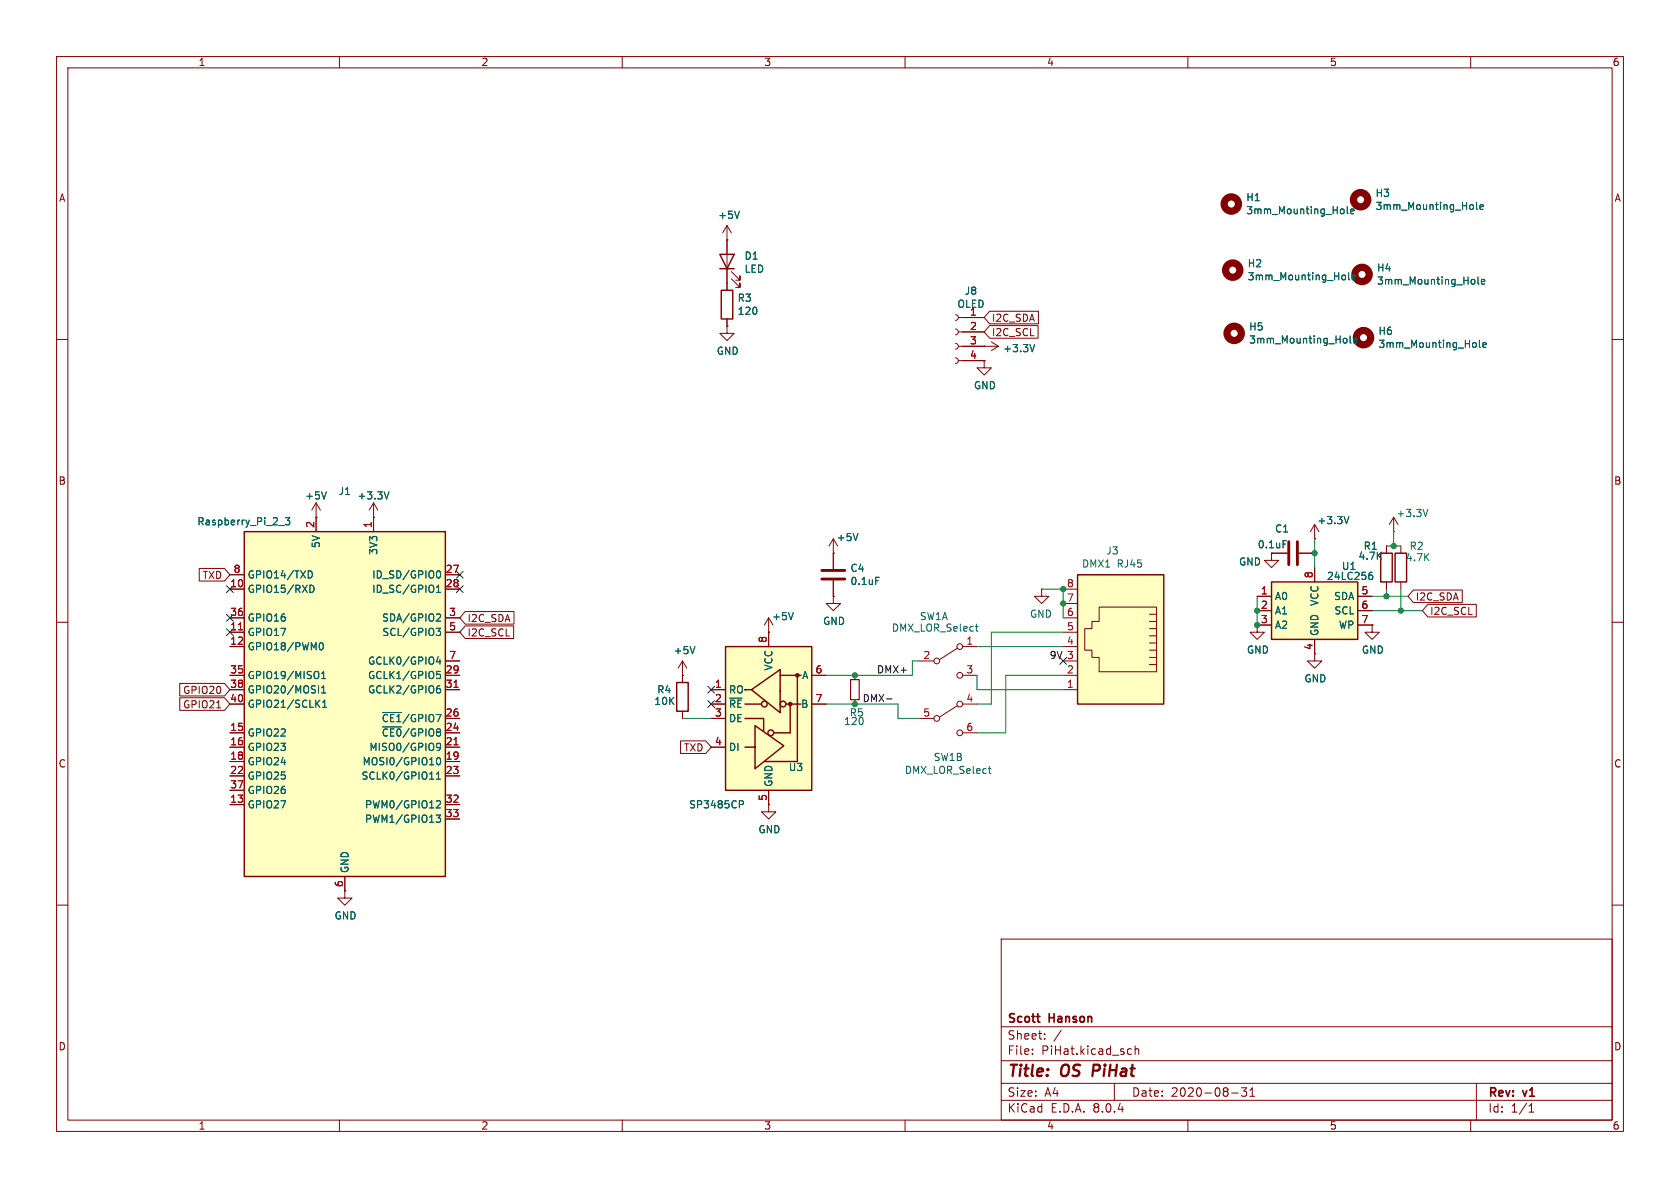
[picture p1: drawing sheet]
<svg xmlns="http://www.w3.org/2000/svg" width="297mm" height="210mm" viewBox="0 0 297 210" stroke-linecap="round" stroke-linejoin="round" font-family="sans-serif">
<g fill="none" stroke="#840000" stroke-width=".18">
<path d="M10 10h277v190h-277zM12 12h273v186h-273zM60 10v2M110 10v2M160 10v2M210 10v2M260 10v2M10 60h2M285 60h2M224.8 97.8v1.3h1.3l-1.3 1.2-1.3-1.2h1.3M224.8 97.8h.1M10 110h2"/>
<path d="M162.6 116.8h2.5M169.3 114.6l-3.2 2M170.2 114.3h2.5M170.2 119.4h2.5M285 110h2M10 160h2M61 157.5v1.3h1.2l-1.2 1.2-1.3-1.2h1.3M61 157.5h.1M285 160h2M177 166h108v32h-108zM60 198v2M110 198v2"/>
<path d="M160 198v2M177 194.5h108M177 191.5h108M177 187.5h108M177 181.5h108M182.5 186.3v.1M182.5 185.5v.1M184.7 183.6v.1M184.7 182.8v.1M187.6 182.1l-1.3 2M197 191.5v3M199.6 185.4l.4 .1"/>
<path d="M200 186.3l-.4 .1M200.7 185.5l.2-.1 .3 .1 .1 .9M200.7 184.9v1.5M210 198v2M217.7 193.2h1.2M219.5 192.3h.9l-.5 .6 .4 .1v.7l-.2 .1h-.4l-.2-.1M221 193.8h.8M221 192.7l.4-.4v1.5M260 198v2M261 191.5v6.5M270.3 196.6h.9M270.3 195.5l.4-.4v1.5"/>
<circle cx="165.6" cy="116.8" r=".51"/>
<circle cx="169.7" cy="114.3" r=".51"/>
<circle cx="169.7" cy="119.4" r=".51"/>
</g>
<path d="M193.4 188.2l-.3 2" fill="none" stroke="#840000" stroke-width=".4"/>
<path d="M172.4 110.7h.5M172.6 110.3v1.1l.3 .2" fill="none" stroke="#006464" stroke-width=".18"/>
<path d="M128.3 114.3h15.2v25.4h-15.2z" fill="#ffffc2"/>
<g fill="none" stroke="#840000" stroke-width=".25">
<path d="M128.3 114.3h15.2v25.4h-15.2zM137.9 119.4h3.7M141 119.4v15.2h-5.7M131.7 127h3.3v2.3M131.7 124.5h2.9M131.7 132.1h1.6M131.8 121.9h-.1h1M132.8 121.9l5.1-3.5v7.6zM133.5 128.3l5.1 3.5-5.1 4.1zM138.9 124.5h2.7M139.7 124.5v5h-2.9"/>
<circle cx="135.1" cy="124.5" r=".51"/>
<circle cx="136.3" cy="129.5" r=".51"/>
<circle cx="138.4" cy="124.5" r=".51"/>
</g>
<g fill="#840000" stroke="#840000" stroke-width=".25">
<circle cx="139.7" cy="124.5" r=".28"/>
<circle cx="141" cy="119.4" r=".28"/>
</g>
<path d="M135.9 111.8v2.5M143.5 119.4h2.5M125.7 121.9h2.6M125.7 124.5h2.6M125.7 127h2.6M125.7 132.1h2.6M135.9 139.7v2.5M143.5 124.5h2.5" fill="none" stroke="#840000" stroke-width=".18"/>
<path d="M237.6 37.1v.6M238.2 36.5v1.1l.2 .2M238.8 37.4l.6-.2-.1-.2-.3-.1-.2 .2v.6h.5M130.7 141.5h.5l.2 .3-.1 .4h-.6" fill="none" stroke="#006464" stroke-width=".18"/>
<circle cx="217.7" cy="36.1" r="1.27" fill="none" stroke="#840000" stroke-width="1.3"/>
<path d="M224.8 102.9h15.2v10.1h-15.2z" fill="#ffffc2"/>
<path d="M224.8 102.9h15.2v10.1h-15.2z" fill="none" stroke="#840000" stroke-width=".25"/>
<g fill="none" stroke="#840000" stroke-width=".18">
<path d="M222.2 105.4h2.6M222.2 108h2.6M222.2 110.5h2.6M232.4 100.3v2.6M232.4 113v2.6M240 105.4h2.6M240 108h2.6M240 110.5h2.6M162.6 127h2.5M169.3 124.7l-3.2 2M170.2 124.5h2.5M170.2 129.5h2.5"/>
<circle cx="165.6" cy="127" r=".51"/>
<circle cx="169.7" cy="124.5" r=".51"/>
<circle cx="169.7" cy="129.5" r=".51"/>
</g>
<path d="M242.2 101.6l.4 .1 .1 .2-.1 .4-.4 .1M242.6 101.2h-.4M174.7 135.9h.5M174.9 135.5v1l.3 .2" fill="none" stroke="#006464" stroke-width=".18"/>
<path d="M43.2 94h35.5v60.9h-35.5z" fill="#ffffc2"/>
<path d="M43.2 94h35.5v60.9h-35.5z" fill="none" stroke="#840000" stroke-width=".25"/>
<g fill="none" stroke="#840000" stroke-width=".18">
<path d="M55.9 91.4v2.6M66 91.4v2.6M40.6 104.1h2.6M40.6 111.8h2.6M40.6 114.3h2.6M40.6 101.6h2.6M40.6 119.4h2.6M40.6 109.2h2.6M78.7 104.1h2.6M78.7 111.8h2.6M78.7 101.6h2.6M78.7 119.4h2.6"/>
<path d="M78.7 109.2h2.6M78.7 116.8h2.6M40.6 129.5h2.6M40.6 132.1h2.6M40.6 134.6h2.6M40.6 137.2h2.6M40.6 121.9h2.6M40.6 139.7h2.6M40.6 124.5h2.6M78.7 129.5h2.6M78.7 132.1h2.6M78.7 134.6h2.6"/>
<path d="M78.7 137.2h2.6M78.7 127h2.6M78.7 121.9h2.6M40.6 142.2h2.6M61 154.9v2.6M78.7 142.2h2.6M78.7 144.8h2.6"/>
</g>
<g fill="none" stroke="#006464" stroke-width=".18">
<path d="M49.3 92.9h1M50.4 91.5h.8l-.4 .5 .4 .1v.6l-.2 .1-.6-.1M54.5 100.9a.64 .64 0 0 1 .7 .6 .64 .64 0 0 1-.7 .7M54.8 103.4a.64 .64 0 0 1 .7 .7 .64 .64 0 0 1-.7 .6M56.3 118.9v.9M56.4 114.1l.1-.4 .2-.1a.68 .68 0 0 1 .5 .6 .68 .68 0 0 1-.5 .7l-.2-.1-.1-.4M56.9 120h.7M56.9 119.1l.3-.4v1.3M77.1 111.1h.8l-.4 .5 .3 .1 .1 .4-.3 .2h-.3M77.2 104.7h.7M77.2 103.8l.3-.4v1.3M77.3 101l.2-.1a.68 .68 0 0 1 .4 .6 .68 .68 0 0 1-.4 .7l-.2-.1"/>
<path d="M77.3 108.5l.5 .1 .1 .3-.8 .9h.8M77.5 116.1l-.3 .9h.8M77.8 116.6v.8M77.8 118.7h-.6v.6l.1-.1h.5l.1 .2-.1 .4-.2 .2-.4-.2M56 124.3l.5 .7M56.5 123.8l-.7 .7M56.9 122.5h.7M56.9 121.6l.3-.4v1.3M57 125h.8M57 124.1l.4-.3v1.2M67.6 128.5h3.4M67.6 126h3.4"/>
<path d="M76 137.7h.7M77.2 122l.2-.3 .4 .1 .1 .2v.3l-.3 .2-.3-.1-.1-.1M77.2 137.7h.7M77.2 136.8l.3-.3v1.2M77.3 134.1l.2-.2a.68 .68 0 0 1 .4 .7 .68 .68 0 0 1-.4 .6l-.2-.1-.1-.4zM77.8 121.2l-.4 .1-.2 .5M77.9 131.9l-.3 .3-.3-.1-.1-.2 .1-.4 .3-.1 .2 .1a.84 .84 0 0 1-.3 1.2h-.2M77.1 144.1h.8l-.4 .5 .3 .1v.5l-.2 .2-.4-.1M77.2 141.7l.4-.2 .3 .4-.8 .9h.8"/>
</g>
<path d="M42.2 111.3h.7M80.3 131.7h.7M80.3 121.5h.7" fill="none" stroke="#a90000" stroke-width=".18"/>
<path d="M190.5 101.6h15.2v22.9h-15.2z" fill="#ffffc2"/>
<g fill="none" stroke="#840000" stroke-width=".18">
<path d="M128.5 39.9v11.4M128.5 39.9l-.7 1.2M128.5 39.9l.8 1.2M128.5 57.7v1.2h1.3l-1.3 1.3-1.2-1.3h1.2M128.5 57.7h.1M128.5 42.4h.1M128.5 56.4v1.3M129.3 49.3l1.5 1.5v-.8v.8h-.8M129.3 48l1.5 1.5v-.7v.7h-.8M168.9 58.2l.4 .1 .1 .4-.1 .3-.4 .2M168.9 55.6l.4 .2 .1 .3-.1 .4-.4 .1M169.4 58.7h4.6"/>
<path d="M169.4 56.1h4.6M174.9 57.6h8.6v2.2h-8.6l-.9-1.1zM174.9 55h8.7v2.2h-8.7l-.9-1.1zM168.9 63.2l.4 .2 .1 .3-.1 .4-.4 .2M168.9 60.7l.4 .2 .1 .3-.1 .4-.4 .1M169.4 63.8h4.6M169.4 61.2h7.1M174 63.8v1.2h1.3l-1.3 1.3-1.3-1.3h1.3M174 63.8h.1M174 61.2h.1M175.3 60.5l1.2 .7M176.5 61.2l-1.2 .8"/>
<path d="M55.9 91.4h.1M55.9 88.9l-.8 1.3M55.9 88.9v5.1M55.9 88.9l.7 1.3M66 91.4h.1M66 88.9l-.7 1.3M66 88.9v5.1M66 88.9l.8 1.3M147.3 97.8h.1M147.3 95.3l-.7 1.2M147.3 95.3v5.3M147.3 95.3l.8 1.2"/>
<path d="M224.8 97.8h.1M224.8 97.8h2.8M229.6 97.8h2.8M232.4 95.3h.1M232.4 92.7l-.8 1.3M232.4 92.7v2.6M232.4 92.7l.8 1.3M245.1 96.5v1.3M246.4 94h.1M246.4 91.4l-.8 1.3M246.4 91.4v2.6M246.4 91.4l.7 1.3"/>
<path d="M247.6 96.5v1.3M35.2 100.5h4.5l.9 1.1-.9 1.1h-4.5zM40.6 119.4h2.6M40.6 114.3h2.6M40.6 111.8h2.6M40.6 109.2h2.6M40.6 104.1h2.6M40.6 101.6h2.6M78.7 119.4h2.6M78.7 116.8h2.6M78.7 111.8h2.6M78.7 109.2h2.6"/>
<path d="M78.7 104.1h2.6M78.7 101.6h2.6M82.2 110.6h8.6v2.3h-8.6l-.9-1.1zM82.2 108.1h8.7v2.2h-8.7l-.9-1.1zM120.6 119.4h.1M120.6 116.8v3.9M120.6 116.8l-.7 1.3M120.6 116.8l.8 1.3M135.9 111.8h.1M135.9 109.2l-.8 1.3M135.9 109.2v5.1M135.9 109.2l.8 1.3"/>
<path d="M143.5 119.4h2.5M147.3 105.4v1.3h1.3l-1.3 1.3-1.3-1.3h1.3M147.3 105.4h.1M147.3 102.6v2.8M151.1 119.4v.7M184.1 104.1v1.3h-1.2l1.2 1.3 1.3-1.3h-1.3M184.1 104.1h.1M188 119.4h2.5M188 116.8h2.5M188 114.3h2.5M188 111.8h2.5M188 109.2h2.5"/>
<path d="M188 106.7h2.5M188 104.1h2.5M194.3 107.3h10.2v11.4h-10.2v-2.5h-1.3v-1.3h-1.2v-3.8h1.2v-1.2h1.3zM203.2 117.5h1.3M203.2 116.2h1.3M203.2 114.9h1.3M203.2 113.7h1.3M203.2 112.4h1.3M203.2 111.1h1.3M203.2 109.9h1.3M203.2 108.6h1.3M222.2 110.5v1.3h1.3l-1.3 1.2-1.2-1.2h1.2"/>
<path d="M222.2 110.5h.1M222.2 105.4h2.6M222.2 108h2.6M222.2 110.5h2.6M232.4 113v3.8h1.3l-1.3 1.3-1.3-1.3h1.3M232.4 100.3v2.6M240 105.4h2.6M240 108h2.6M240 110.5h2.6M242.6 110.5v1.3h1.2l-1.2 1.2-1.3-1.2h1.3M242.6 110.5h.1M245.1 102.9v1.2"/>
<path d="M247.6 102.9v1.2M249.9 104.3h8.6v2.2h-8.6l-1-1.1zM252.4 106.8h8.6v2.3h-8.6l-.9-1.1zM31.8 120.8h7.9l.9 1.1-.9 1.1h-7.9zM31.8 123.3h7.9l.9 1.2-.9 1.1h-7.9zM38.3 125.1h.7M40.6 121.9h2.6M40.6 129.5h2.6M40.6 132.1h2.6M40.6 134.6h2.6M40.6 137.2h2.6M40.6 139.7h2.6"/>
<path d="M40.6 124.5h2.6M78.7 121.9h2.6M78.7 129.5h2.6M78.7 132.1h2.6M78.7 134.6h2.6M78.7 137.2h2.6M78.7 127h2.6M120.3 131h4.5l.9 1.1-.9 1.1h-4.5zM120.6 125.7v1.3M125.7 121.9h2.6M125.7 132.1h2.6M125.7 127h2.6"/>
<path d="M125.7 124.5h2.6M135.9 139.7v2.5M143.5 124.5h2.5M151.1 123.7v.8M188 121.9h2.5M40.6 142.2h2.6M61 157.5h.1M61 154.9v2.6M78.7 142.2h2.6M78.7 144.8h2.6M135.9 142.2v1.3h1.3l-1.3 1.3-1.3-1.3h1.3M135.9 142.2h.1"/>
</g>
<path d="M127.3 45h2.5l-1.3 2.5zM127.3 47.5h2.5M127.5 51.3h2v5.1h-2zM244.1 97.8h2v5.1h-2zM246.6 97.8h2.1v5.1h-2.1zM190.5 101.6h15.2v22.9h-15.2zM119.6 120.7h2.1v5h-2.1z" fill="none" stroke="#840000" stroke-width=".25"/>
<g fill="none" stroke="#840000" stroke-width="1.3">
<circle cx="240.5" cy="35.3" r="1.27"/>
<circle cx="217.9" cy="47.8" r="1.27"/>
<circle cx="218.2" cy="58.9" r="1.27"/>
<circle cx="240.8" cy="48.5" r="1.27"/>
<circle cx="241" cy="59.7" r="1.27"/>
</g>
<g fill="none" stroke="#006464" stroke-width=".18">
<path d="M130.7 37.3l-.4 1.3M237.6 37.1v.6M238.2 36.5v1.1l.2 .2M238.8 37.4l.6-.2-.1-.2-.3-.1-.2 .2v.6h.5M260.4 36.3v.6M261 35.8v1l.2 .2M261.6 36.6l.6-.1v-.3h-.4l-.2 .2 .1 .6h.5M237.8 48.7v.7M238.1 59.9v.6M238.4 48.2v1.1l.2 .2M238.7 59.4v1.1l.2 .2M239 49.1l.6-.2v-.2l-.4-.1-.2 .2 .1 .6h.5"/>
<path d="M260.7 49.5v.6M261.3 49v1.1l.2 .1M261.9 49.8l.6-.1-.1-.2-.3-.1-.2 .2v.6h.5M182.9 60.9l-.4 1.3M239.3 60.2l.6-.1-.1-.2-.3-.1-.2 .2v.6h.5M260.9 60.7v.6M261.5 60.1v1.1l.2 .2M262.1 61l.6-.1v-.3h-.4l-.2 .1 .1 .7h.5M49.3 92.9h1M50.4 91.5h.8l-.4 .5 .4 .1v.6l-.2 .1-.6-.1M57.7 86.9l-.4 1.3M68.8 86.9l-.5 1.3"/>
<path d="M151.7 94.3l-.4 1.3M226.8 95.6h.6M238.5 91.3l-.5 1.3M252.4 90l-.4 1.3M54.5 100.9a.64 .64 0 0 1 .7 .6 .64 .64 0 0 1-.7 .7M54.8 103.4a.64 .64 0 0 1 .7 .7 .64 .64 0 0 1-.7 .6M56.3 118.9v.9M56.4 114.1l.1-.4 .2-.1a.68 .68 0 0 1 .5 .6 .68 .68 0 0 1-.5 .7l-.2-.1-.1-.4M56.9 120h.7M56.9 119.1l.3-.4v1.3M77.1 111.1h.8l-.4 .5 .3 .1 .1 .4-.3 .2h-.3M77.2 104.7h.7"/>
<path d="M77.2 103.8l.3-.4v1.3M77.3 101l.2-.1a.68 .68 0 0 1 .4 .6 .68 .68 0 0 1-.4 .7l-.2-.1M77.3 108.5l.5 .1 .1 .3-.8 .9h.8M77.5 116.1l-.3 .9h.8M77.8 116.6v.8M77.8 118.7h-.6v.6l.1-.1h.5l.1 .2-.1 .4-.2 .2-.4-.2M122.8 114.3l-.4 1.3M140.2 108.3l-.4 1.2M154.8 102.1h.6M242.2 101.6l.4 .1 .1 .2-.1 .4-.4 .1M242.6 101.2h-.4M56 124.3l.5 .7"/>
<path d="M56.5 123.8l-.7 .7M56.9 122.5h.7M56.9 121.6l.3-.4v1.3M57 125h.8M57 124.1l.4-.3v1.2M67.6 128.5h3.4M67.6 126h3.4M76 137.7h.7M77.2 122l.2-.3 .4 .1 .1 .2v.3l-.3 .2-.3-.1-.1-.1M77.2 137.7h.7M77.2 136.8l.3-.3v1.2M77.3 134.1l.2-.2a.68 .68 0 0 1 .4 .7 .68 .68 0 0 1-.4 .6l-.2-.1-.1-.4z"/>
<path d="M77.8 121.2l-.4 .1-.2 .5M77.9 131.9l-.3 .3-.3-.1-.1-.2 .1-.4 .3-.1 .2 .1a.84 .84 0 0 1-.3 1.2h-.2M77.1 144.1h.8l-.4 .5 .3 .1v.5l-.2 .2-.4-.1M77.2 141.7l.4-.2 .3 .4-.8 .9h.8M130.7 141.5h.5l.2 .3-.1 .4h-.6"/>
</g>
<path d="M227.8 95.8v4M229.4 95.8v4M145.3 102.4h4.1M145.3 100.8h4.1" fill="none" stroke="#840000" stroke-width=".51"/>
<path d="M150.4 120.1h1.5v3.6h-1.5z" fill="none" stroke="#840000" stroke-width=".2"/>
<path d="M156.7 123.6h1" fill="none" stroke="#0f0f0f" stroke-width=".18"/>
<g fill="none" stroke="#009600" stroke-width=".18">
<path d="M232.4 95.3v5M245.1 96.5h2.5M246.4 94v2.5M162.6 116.8h-1.3v2.6h-15.3M172.7 114.3h15.3M172.7 119.4v2.5h15.3M184.1 104.1h3.9v5.1M188 119.4h-10.2v10.1h-5.1M188 111.8h-12.7v12.7h-2.6M222.2 105.4v5.1M242.6 108h8.9M242.6 105.4h6.3"/>
<path d="M245.1 104.1v1.3M247.6 104.1v3.9M120.6 127h5.1M146 124.5h12.7v2.5h3.9"/>
</g>
<g fill="none" stroke="#000084" stroke-width=".18">
<path d="M40 111.2l1.2 1.2M40 103.5l1.2 1.2M40 108.6l1.2 1.2M41.2 111.2l-1.2 1.2M41.2 103.5l-1.2 1.2M41.2 108.6l-1.2 1.2M80.7 103.5l1.2 1.2M80.7 101l1.2 1.2M81.9 103.5l-1.2 1.2M81.9 101l-1.2 1.2M187.4 116.2l1.2 1.2M188.6 116.2l-1.2 1.2"/>
<path d="M125.1 123.9l1.2 1.2M125.1 121.3l1.2 1.2M126.3 123.9l-1.2 1.2M126.3 121.3l-1.2 1.2"/>
</g>
<path d="M42.2 111.3h.7M80.3 131.7h.7M80.3 121.5h.7" fill="none" stroke="#a90000" stroke-width=".18"/>
<g fill="#009600" stroke="#009600" stroke-width=".18">
<circle cx="151.1" cy="119.4" r=".46"/>
<circle cx="151.1" cy="124.5" r=".46"/>
<circle cx="188" cy="106.7" r=".46"/>
<circle cx="188" cy="104.1" r=".46"/>
<circle cx="222.2" cy="108" r=".46"/>
<circle cx="222.2" cy="110.5" r=".46"/>
<circle cx="232.4" cy="97.8" r=".46"/>
<circle cx="245.1" cy="105.4" r=".46"/>
<circle cx="247.6" cy="108" r=".46"/>
<circle cx="246.4" cy="96.5" r=".46"/>
</g>
<g font-size="2.8" fill="#840000">
<text x="178" y="190.9">Title:</text>
<text x="187.7" y="190.9">OS</text>
<text x="194" y="190.9">PiHat</text>
</g>
<g font-size="2.1" fill="#840000">
<text x="178" y="184">Sheet:</text>
<text x="178" y="181.2">Scott</text>
<text x="185.5" y="181.2">Hanson</text>
<text x="178" y="186.7">File:</text>
<text x="184.1" y="186.7">PiHat.kicad_sch</text>
<text x="178" y="196.9">KiCad</text>
<text x="178" y="194.1">Size:</text>
<text x="184.7" y="194.1">A4</text>
<text x="185.7" y="196.9">E.D.A.</text>
<text x="193.3" y="196.9">8.0.4</text>
<text x="200" y="194.1">Date:</text>
<text x="207" y="194.1">2020-08-31</text>
<text x="263" y="194.3">Rev:</text>
<text x="263" y="196.9">Id:</text>
<text x="267.1" y="196.9">1/1</text>
<text x="269.4" y="194.3">v1</text>
</g>
<g font-size="1.8" fill="#840000">
<text x="35" y="11.9">1</text>
<text x="85" y="11.9">2</text>
<text x="135" y="11.9">3</text>
<text x="185" y="11.9">4</text>
<text x="235" y="11.9">5</text>
<text x="285" y="11.9">6</text>
<text x="10.3" y="35.9">A</text>
<text x="285.3" y="35.9">A</text>
<text x="175.3" y="59.6">I2C_SCL</text>
<text x="175.3" y="57.1">I2C_SDA</text>
<text x="10.3" y="85.9">B</text>
<text x="285.3" y="85.9">B</text>
<text x="35.7" y="102.6">TXD</text>
<text x="250.2" y="106.4">I2C_SDA</text>
<text x="82.5" y="112.7">I2C_SCL</text>
<text x="82.5" y="110.2">I2C_SDA</text>
<text x="252.7" y="108.9">I2C_SCL</text>
<text x="32.3" y="122.9">GPIO20</text>
<text x="32.3" y="125.4">GPIO21</text>
<text x="10.3" y="135.9">C</text>
<text x="120.8" y="133">TXD</text>
<text x="285.3" y="135.9">C</text>
<text x="10.3" y="185.9">D</text>
<text x="285.3" y="185.9">D</text>
<text x="35" y="199.9">1</text>
<text x="85" y="199.9">2</text>
<text x="135" y="199.9">3</text>
<text x="185" y="199.9">4</text>
<text x="235" y="199.9">5</text>
<text x="285" y="199.9">6</text>
</g>
<g font-size="1.8" fill="#006464">
<text x="220.2" y="35.8">H1</text>
<text x="243.1" y="35">H3</text>
<text x="126.9" y="38.9">+5V</text>
<text x="220.2" y="38.1">3mm_Mounting_Hole</text>
<text x="243.1" y="37.3">3mm_Mounting_Hole</text>
<text x="131.5" y="46.1">D1</text>
<text x="220.5" y="47.4">H2</text>
<text x="130.3" y="53.5">R3</text>
<text x="131.5" y="48.4">LED</text>
<text x="170.5" y="52.3">J8</text>
<text x="220.5" y="49.8">3mm_Mounting_Hole</text>
<text x="243.3" y="50.5">3mm_Mounting_Hole</text>
<text x="243.3" y="48.2">H4</text>
<text x="130.3" y="55.9">120</text>
<text x="169.2" y="54.6">OLED</text>
<text x="220.7" y="58.6">H5</text>
<text x="243.6" y="59.4">H6</text>
<text x="126.6" y="62.9">GND</text>
<text x="177.3" y="62.5">+3.3V</text>
<text x="220.7" y="60.9">3mm_Mounting_Hole</text>
<text x="243.6" y="61.7">3mm_Mounting_Hole</text>
<text x="172.1" y="69">GND</text>
<text x="53.8" y="88.5">+5V</text>
<text x="59.8" y="87.7">J1</text>
<text x="63.1" y="88.5">+3.3V</text>
<text x="34.8" y="93.1">Raspberry_Pi_2_3</text>
<text x="147.8" y="95.9">+5V</text>
<text x="225.3" y="94.3">C1</text>
<text x="232.8" y="92.9">+3.3V</text>
<text x="246.8" y="91.6">+3.3V</text>
<text x="56.7" y="97" transform="rotate(-90 56.7 97)">5V</text>
<text x="66.9" y="98.2" transform="rotate(-90 66.9 98.2)">3V3</text>
<text x="150.3" y="101.3">C4</text>
<text x="191.2" y="100.5">DMX1</text>
<text x="195.5" y="98.2">J3</text>
<text x="197.5" y="100.5">RJ45</text>
<text x="218.9" y="100.2">GND</text>
<text x="222.3" y="97.1">0.1uF</text>
<text x="237.1" y="100.9">U1</text>
<text x="240.1" y="99.2">4.7K</text>
<text x="241" y="97.4">R1</text>
<text x="248.4" y="99.4">4.7K</text>
<text x="249.1" y="97.4">R2</text>
<text x="43.7" y="105">GPIO15/RXD</text>
<text x="43.7" y="102.5">GPIO14/TXD</text>
<text x="65.7" y="102.5">ID_SD/GPIO0</text>
<text x="65.7" y="105">ID_SC/GPIO1</text>
<text x="150.3" y="103.6">0.1uF</text>
<text x="225.3" y="106.3">A0</text>
<text x="233.3" y="107.2" transform="rotate(-90 233.3 107.2)">VCC</text>
<text x="234.5" y="102.7">24LC256</text>
<text x="235.8" y="106.3">SDA</text>
<text x="43.7" y="112.6">GPIO17</text>
<text x="43.7" y="110.1">GPIO16</text>
<text x="67.4" y="110.1">SDA/GPIO2</text>
<text x="67.5" y="112.6">SCL/GPIO3</text>
<text x="136.4" y="109.8">+5V</text>
<text x="145.4" y="110.7">GND</text>
<text x="157.6" y="111.9">DMX_LOR_Select</text>
<text x="162.5" y="109.8">SW1A</text>
<text x="182" y="109.4">GND</text>
<text x="225.3" y="108.8">A1</text>
<text x="225.3" y="111.4">A2</text>
<text x="233.3" y="112.5" transform="rotate(-90 233.3 112.5)">GND</text>
<text x="235.8" y="108.8">SCL</text>
<text x="236.6" y="111.4">WP</text>
<text x="43.7" y="115.2">GPIO18/PWM0</text>
<text x="65" y="117.7">GCLK0/GPIO4</text>
<text x="119" y="115.8">+5V</text>
<text x="136.8" y="118.6" transform="rotate(-90 136.8 118.6)">VCC</text>
<text x="220.3" y="115.7">GND</text>
<text x="240.7" y="115.7">GND</text>
<text x="43.7" y="120.2">GPIO19/MISO1</text>
<text x="43.7" y="122.8">GPIO20/MOSI1</text>
<text x="43.7" y="125.3">GPIO21/SCLK1</text>
<text x="65" y="120.2">GCLK1/GPIO5</text>
<text x="65" y="122.8">GCLK2/GPIO6</text>
<text x="115.6" y="124.8">10K</text>
<text x="116.1" y="122.8">R4</text>
<text x="128.8" y="122.8">RO</text>
<text x="128.8" y="125.3">~{RE}</text>
<text x="141.5" y="125.3">B</text>
<text x="141.7" y="120.2">A</text>
<text x="230.5" y="120.8">GND</text>
<text x="43.7" y="130.4">GPIO22</text>
<text x="67.4" y="130.4">~{CE0}/GPIO8</text>
<text x="67.4" y="127.9">~{CE1}/GPIO7</text>
<text x="128.8" y="127.9">DE</text>
<text x="149.1" y="128.4">120</text>
<text x="150.1" y="126.8">R5</text>
<text x="43.7" y="132.9">GPIO23</text>
<text x="43.7" y="135.5">GPIO24</text>
<text x="64" y="135.5">MOSI0/GPIO10</text>
<text x="65.2" y="132.9">MISO0/GPIO9</text>
<text x="128.8" y="132.9">DI</text>
<text x="139.3" y="136.5">U3</text>
<text x="159.9" y="137">DMX_LOR_Select</text>
<text x="165" y="134.7">SW1B</text>
<text x="43.7" y="143.1">GPIO27</text>
<text x="43.7" y="138">GPIO25</text>
<text x="43.7" y="140.6">GPIO26</text>
<text x="63.8" y="138">SCLK0/GPIO11</text>
<text x="64.4" y="143.1">PWM0/GPIO12</text>
<text x="121.7" y="143.1">SP3485CP</text>
<text x="136.8" y="139.2" transform="rotate(-90 136.8 139.2)">GND</text>
<text x="64.4" y="145.6">PWM1/GPIO13</text>
<text x="134" y="147.5">GND</text>
<text x="61.8" y="154.4" transform="rotate(-90 61.8 154.4)">GND</text>
<text x="59.1" y="162.7">GND</text>
</g>
<g font-size="1.8" fill="#a90000">
<text x="171.4" y="55.9">1</text>
<text x="171.4" y="58.4">2</text>
<text x="171.4" y="61">3</text>
<text x="171.4" y="63.5">4</text>
<text x="55.6" y="93.4" transform="rotate(-90 55.6 93.4)">2</text>
<text x="65.8" y="93.4" transform="rotate(-90 65.8 93.4)">1</text>
<text x="41.2" y="101.3">8</text>
<text x="78.7" y="101.3">27</text>
<text x="40.6" y="103.9">10</text>
<text x="78.7" y="103.9">28</text>
<text x="188.5" y="106.4">7</text>
<text x="188.5" y="103.9">8</text>
<text x="222.8" y="105.2">1</text>
<text x="222.8" y="107.7">2</text>
<text x="232.2" y="102.3" transform="rotate(-90 232.2 102.3)">8</text>
<text x="240.6" y="105.2">5</text>
<text x="240.6" y="107.7">6</text>
<text x="40.6" y="111.5">11</text>
<text x="40.6" y="109">36</text>
<text x="79.3" y="109">3</text>
<text x="79.3" y="111.5">5</text>
<text x="135.6" y="113.7" transform="rotate(-90 135.6 113.7)">8</text>
<text x="188.5" y="111.5">5</text>
<text x="188.5" y="109">6</text>
<text x="222.8" y="110.2">3</text>
<text x="240.6" y="110.2">7</text>
<text x="40.6" y="114">12</text>
<text x="40.6" y="119.1">35</text>
<text x="78.7" y="119.1">29</text>
<text x="79.3" y="116.6">7</text>
<text x="144.1" y="119.1">6</text>
<text x="163.1" y="116.6">2</text>
<text x="170.7" y="114">1</text>
<text x="170.7" y="119.1">3</text>
<text x="188.5" y="119.1">2</text>
<text x="188.5" y="114">4</text>
<text x="232.2" y="115" transform="rotate(-90 232.2 115)">4</text>
<text x="40.6" y="121.7">38</text>
<text x="40.6" y="124.2">40</text>
<text x="78.7" y="121.7">31</text>
<text x="126.3" y="121.7">1</text>
<text x="126.3" y="124.2">2</text>
<text x="144.1" y="124.2">7</text>
<text x="170.7" y="124.2">4</text>
<text x="188.5" y="121.7">1</text>
<text x="40.6" y="129.3">15</text>
<text x="40.6" y="131.8">16</text>
<text x="78.7" y="131.8">21</text>
<text x="78.7" y="129.3">24</text>
<text x="78.7" y="126.7">26</text>
<text x="126.3" y="126.7">3</text>
<text x="126.3" y="131.8">4</text>
<text x="163.1" y="126.7">5</text>
<text x="170.7" y="129.3">6</text>
<text x="40.6" y="134.4">18</text>
<text x="40.6" y="136.9">22</text>
<text x="78.7" y="134.4">19</text>
<text x="78.7" y="136.9">23</text>
<text x="40.6" y="142">13</text>
<text x="40.6" y="139.4">37</text>
<text x="78.7" y="142">32</text>
<text x="135.6" y="141.7" transform="rotate(-90 135.6 141.7)">5</text>
<text x="78.7" y="144.5">33</text>
<text x="60.7" y="156.9" transform="rotate(-90 60.7 156.9)">6</text>
</g>
<g font-size="1.8" fill="#0f0f0f">
<text x="154.9" y="119.1">DMX+</text>
<text x="185.5" y="116.6">9V 3</text>
<text x="152.4" y="124.2">DMX-</text>
</g>
</svg>
